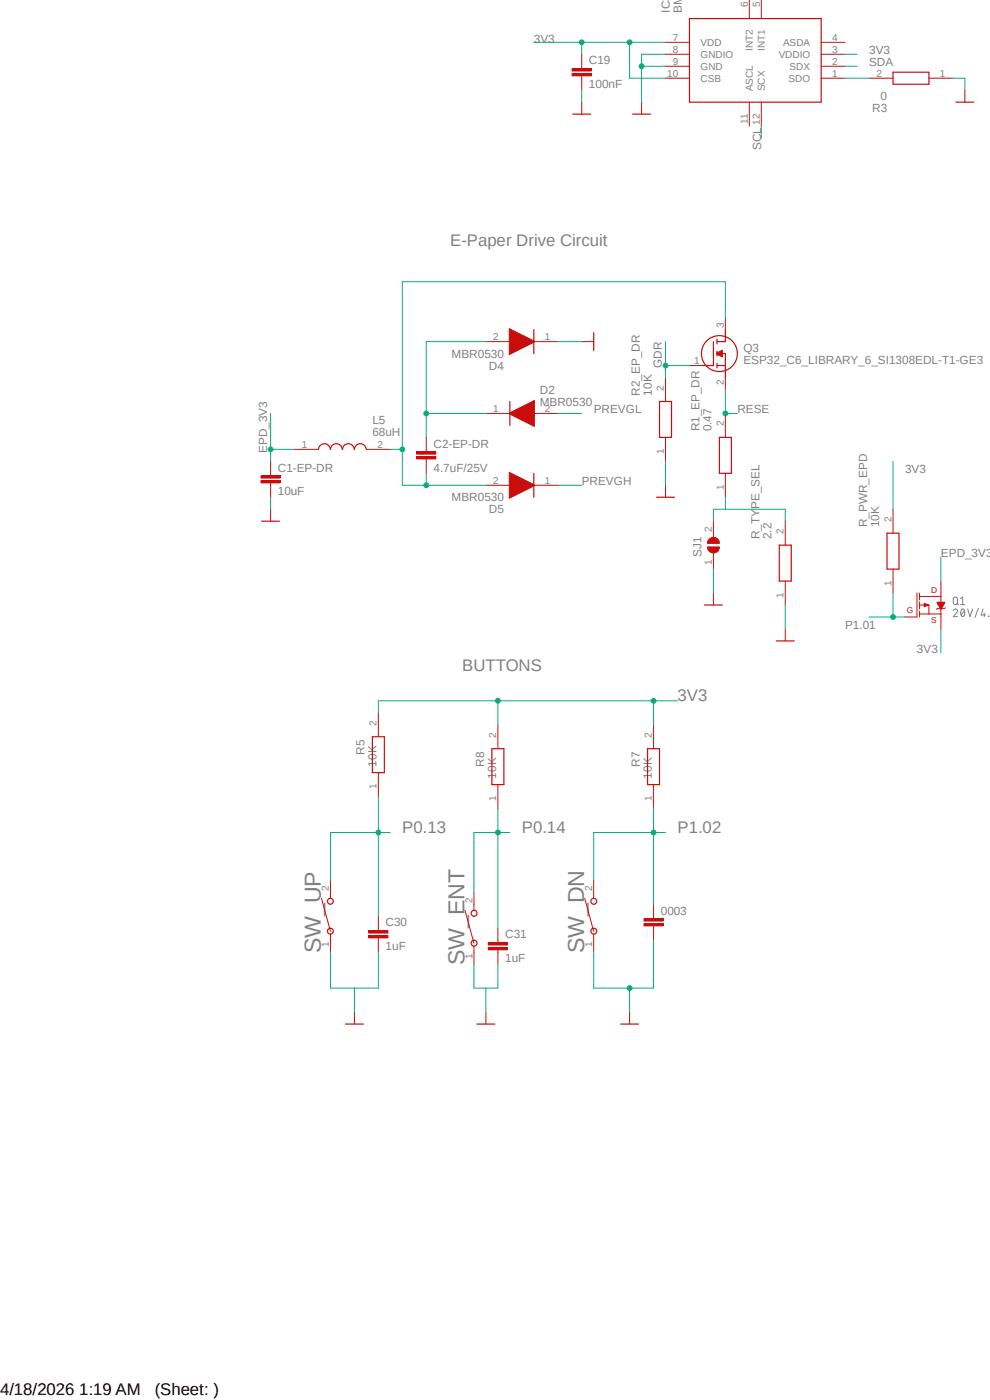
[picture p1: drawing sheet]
<svg xmlns="http://www.w3.org/2000/svg" width="210mm" height="297mm" viewBox="0 0 210 297" stroke-linecap="round" stroke-linejoin="round" font-family="sans-serif">
<path d="M209.9 88.9l-155.7 135.8" fill="none" stroke="#fff" stroke-width=".21"/>
<path d="M202.2 129.5a.44 .44 0 0 1 .7-.3 .44 .44 0 0 1 .1 .7l-.8 .9h.9M202.3 126.9a.46 .46 0 0 1 .5-.2 .46 .46 0 0 1 .3 .4v1a.46 .46 0 0 1-.5 .2 .46 .46 0 0 1-.4-.5zM202.9 127.9l.4 .4M203.8 127l.4-.3v1.6M203.8 128.3h.8M204 129.2h.2a.93 .93 0 0 1 0 1.6 1.06 1.06 0 0 1-.2-1.6zM204.6 129.5l-.7 1M205.3 129.2l.5 1.6 .5-1.6M207.6 129l-.8 2M208.5 129.2l-.3 1.3h.9M208.8 130.1v.7M209.7 130.7l.1 .1z" fill="none" stroke="#808080" stroke-width=".21"/>
<path d="M146.3 3.9h27.9v17.8h-27.9z" fill="none" stroke="#c90d0c" stroke-width=".25"/>
<g fill="none" stroke="#c90d0c" stroke-width=".21">
<path d="M159 -.1v4M161.5 -.1v4M123.4 14.1v.5M123.4 16.1v.5M141.2 16.6h5.1M141.2 14.1h5.1M141.2 11.5h5.1M141.2 9h5.1M174.2 16.6h5.1M174.2 14.1h5.1M174.2 11.5h5.1M174.2 9h5.1"/>
<path d="M159 21.7v5.1M161.5 21.7v5.1"/>
</g>
<path d="M121.4 15.6h4v.5h-4z" fill-rule="evenodd" fill="#c90d0c"/>
<path d="M121.4 15.6h4v.5h-4z" fill="none" stroke="#c90d0c" stroke-width=".21"/>
<path d="M121.4 14.6h4v.5h-4z" fill-rule="evenodd" fill="#c90d0c"/>
<path d="M121.4 14.6h4v.5h-4zM123.4 11.5v2.6M123.4 16.6v2.5M184.4 16.6h5M197.1 16.6h5M204.7 19.1v2.6M123.4 21.7v2.5M136.1 21.7v2.5" fill="none" stroke="#c90d0c" stroke-width=".21"/>
<g fill="none" stroke="#c90d0c" stroke-width=".25">
<path d="M189.4 15.3h7.7v2.6h-7.7zM121.5 24.2h3.8M134.2 24.2h3.8M202.8 21.7h3.8M151.3 72.5v5.1h-2.5M152.1 75h1.8v5.1M152.1 77.6h1.8M152.1 72v1M152.1 74.5v1M152.1 77v1.1M153.9 69.9v2.6h-1.8"/>
<circle cx="152.6" cy="75" r="3.8"/>
</g>
<path d="M152 74.9l1.2-.6v1.4l-1.2-.6z" fill-rule="evenodd" fill="#c90d0c"/>
<g fill="none" stroke="#c90d0c" stroke-width=".21">
<path d="M146.3 77.6h2.5M152 74.9l1.2-.6v1.4l-1.2-.6zM153.9 67.4v2.5M153.9 80.1v2.5M194.5 125.8v5.1h-2.5M195.1 125.8v1.5M195.1 127.7v1.5M195.1 129.7v1.2M195.1 130.3h4.5M195.1 128.4h2v1.9M195.1 126.5h4.5M199.6 123.3v4.5"/>
<path d="M199.6 129.2v4.2M200.5 128.9l-.1 .2h-1.6l-.1 .2"/>
</g>
<path d="M198.8 127.8h1.6l-.8 1.5z" fill-rule="evenodd" fill="#c90d0c"/>
<path d="M198.8 127.8h1.6l-.8 1.5z" fill="none" stroke="#c90d0c" stroke-width=".21"/>
<path d="M196 128l1 .4-1 .3z" fill-rule="evenodd" fill="#c90d0c"/>
<path d="M196 128l1 .4-1 .3z" fill="none" stroke="#c90d0c" stroke-width=".21"/>
<path d="M113.2 69.9v5.1" fill="none" stroke="#c90d0c" stroke-width=".25"/>
<path d="M108 69.7l5.4 2.7v.2l-5.4 2.6z" fill-rule="evenodd" fill="#c90d0c"/>
<path d="M103.1 72.5h5.1M108 69.7l5.4 2.7v.2l-5.4 2.6zM113.2 72.5h5.1" fill="none" stroke="#c90d0c" stroke-width=".21"/>
<path d="M108.2 85.2v5.1" fill="none" stroke="#c90d0c" stroke-width=".25"/>
<path d="M108 87.6l5.4-2.6v5.5l-5.4-2.7z" fill-rule="evenodd" fill="#c90d0c"/>
<path d="M103.1 87.7h5.1M108 87.6l5.4-2.6v5.5l-5.4-2.7zM113.2 87.7h5.1" fill="none" stroke="#c90d0c" stroke-width=".21"/>
<path d="M113.2 100.4v5.1" fill="none" stroke="#c90d0c" stroke-width=".25"/>
<path d="M108 100.2l5.4 2.7v.1l-5.4 2.7z" fill-rule="evenodd" fill="#c90d0c"/>
<path d="M57.4 100.4v.5M57.4 102.4v.6M103.1 103h5.1M108 100.2l5.4 2.7v.1l-5.4 2.7zM113.2 103h5.1" fill="none" stroke="#c90d0c" stroke-width=".21"/>
<path d="M55.4 101.9h4v.5h-4z" fill-rule="evenodd" fill="#c90d0c"/>
<path d="M55.4 101.9h4v.5h-4z" fill="none" stroke="#c90d0c" stroke-width=".21"/>
<path d="M55.4 100.9h4v.5h-4z" fill-rule="evenodd" fill="#c90d0c"/>
<path d="M57.4 97.9v2.5M90.4 95.3v.5M90.4 97.4v.5M55.4 100.9h4v.5h-4zM57.4 103v2.5" fill="none" stroke="#c90d0c" stroke-width=".21"/>
<path d="M88.4 96.9h4.1v.5h-4.1z" fill-rule="evenodd" fill="#c90d0c"/>
<path d="M88.4 96.9h4.1v.5h-4.1z" fill="none" stroke="#c90d0c" stroke-width=".21"/>
<path d="M88.4 95.8h4.1v.6h-4.1z" fill-rule="evenodd" fill="#c90d0c"/>
<path d="M123.4 72.5h2.5M62.5 95.3h5.1M77.7 95.3h5.1M88.4 95.8h4.1v.6h-4.1zM90.4 92.8v2.5M90.4 97.9v2.5M57.4 108v2.6M166.6 110.6v5.1M166.6 123.3v5.1" fill="none" stroke="#c90d0c" stroke-width=".21"/>
<path d="M125.9 70.6v3.8M67.6 95.3a1.27 1.27 0 0 1 1.2-1.2 1.27 1.27 0 0 1 1.3 1.2 1.27 1.27 0 0 1 1.3-1.2 1.27 1.27 0 0 1 1.2 1.2 1.27 1.27 0 0 1 1.3-1.2 1.27 1.27 0 0 1 1.3 1.2 1.27 1.27 0 0 1 1.3-1.2 1.27 1.27 0 0 1 1.2 1.2M55.5 110.6h3.8M165.3 115.7h2.6v7.6h-2.6z" fill="none" stroke="#c90d0c" stroke-width=".25"/>
<path d="M150.5 114.4a1.25 1.25 0 0 1 1.3-.3 1.25 1.25 0 0 1 .8 1.2h-2.5l.1-.6z" fill-rule="evenodd" fill="#c90d0c"/>
<path d="M150.5 114.4a1.25 1.25 0 0 1 1.3-.3 1.25 1.25 0 0 1 .8 1.2h-2.5l.1-.6z" fill="none" stroke="#c90d0c" stroke-width=".21"/>
<path d="M150.1 116h2.5a1.27 1.27 0 0 1-1.3 1.3 1.27 1.27 0 0 1-1.2-1.3z" fill-rule="evenodd" fill="#c90d0c"/>
<g fill="none" stroke="#c90d0c" stroke-width=".21">
<path d="M141.2 80.1v5.1M141.2 92.8v5.1M153.9 87.7v5.1M141.2 103v2.5M150.1 116h2.5a1.27 1.27 0 0 1-1.3 1.3 1.27 1.27 0 0 1-1.2-1.3zM151.3 110.6v3.4M151.3 117.3v3.4M153.9 100.4v5.1M189.4 108v5.1M151.3 125.8v2.6M166.6 133.4v2.6M189.4 120.7v5.1"/>
<path d="M68.2 190.6l1.9 7M70.1 186.8v3.8M70.1 198.2v3.8M80.3 196.9v.5M80.3 199v.5M98.6 193.1l1.9 7M100.5 189.3v3.8M124 190.6l1.9 7M125.9 186.8v3.8M125.9 198.2v3.8M100.5 200.7v3.9"/>
</g>
<g fill="none" stroke="#c90d0c" stroke-width=".25">
<path d="M139.9 85.2h2.6v7.6h-2.6zM152.6 92.8h2.6v7.6h-2.6zM139.3 105.5h3.8M188.2 113.1h2.5v7.6h-2.5zM149.4 128.4h3.8M164.7 136h3.8"/>
<circle cx="70.1" cy="191.2" r=".64"/>
<circle cx="70.1" cy="197.6" r=".63"/>
<circle cx="100.6" cy="193.8" r=".64"/>
<circle cx="126" cy="191.2" r=".64"/>
<circle cx="126" cy="197.6" r=".63"/>
<circle cx="100.6" cy="200.1" r=".63"/>
</g>
<path d="M78.2 198.5h4.1v.5h-4.1z" fill-rule="evenodd" fill="#c90d0c"/>
<path d="M78.2 198.5h4.1v.5h-4.1z" fill="none" stroke="#c90d0c" stroke-width=".21"/>
<path d="M78.2 197.4h4.1v.6h-4.1z" fill-rule="evenodd" fill="#c90d0c"/>
<path d="M78.2 197.4h4.1v.6h-4.1zM80.3 194.4v2.5M80.3 199.5v2.5M105.6 199.5v.5M105.6 201.5v.5" fill="none" stroke="#c90d0c" stroke-width=".21"/>
<path d="M103.6 201h4.1v.5h-4.1z" fill-rule="evenodd" fill="#c90d0c"/>
<path d="M103.6 201h4.1v.5h-4.1z" fill="none" stroke="#c90d0c" stroke-width=".21"/>
<path d="M103.6 200h4.1v.5h-4.1z" fill-rule="evenodd" fill="#c90d0c"/>
<path d="M103.6 200h4.1v.5h-4.1zM105.6 196.9v2.6M138.6 194.4v.5M138.6 196.4v.5M105.6 202v2.6" fill="none" stroke="#c90d0c" stroke-width=".21"/>
<path d="M136.6 195.9h4.1v.5h-4.1z" fill-rule="evenodd" fill="#c90d0c"/>
<path d="M136.6 195.9h4.1v.5h-4.1z" fill="none" stroke="#c90d0c" stroke-width=".21"/>
<path d="M136.6 194.9h4.1v.5h-4.1z" fill-rule="evenodd" fill="#c90d0c"/>
<path d="M80.3 151.2v5.1M105.6 153.8v5M138.6 153.8v5M80.3 163.9v5.1M105.6 166.5v5M138.6 166.5v5M136.6 194.9h4.1v.5h-4.1zM138.6 191.9v2.5M138.6 196.9v2.6M75.2 214.7v2.6M103.1 214.7v2.6M133.6 214.7v2.6" fill="none" stroke="#c90d0c" stroke-width=".21"/>
<path d="M79 156.3h2.5v7.6h-2.5zM104.4 158.8h2.5v7.7h-2.5zM137.4 158.8h2.5v7.7h-2.5zM73.3 217.3h3.8M101.2 217.3h3.8M131.7 217.3h3.8" fill="none" stroke="#c90d0c" stroke-width=".25"/>
<path d="M136.1 14.1h5.1M141.2 11.5h-5.1v10.2" fill="none" stroke="#0dab76" stroke-width=".21"/>
<circle cx="136.1" cy="14.1" r=".51" fill="#0dab76"/>
<g fill="none" stroke="#0dab76" stroke-width=".21">
<path d="M123.4 19.1v2.6M202.1 16.6h2.6v2.5M118.3 72.5h5.1M141.2 97.9v5.1M57.4 105.5v2.5M151.3 120.7v5.1M166.6 128.4v5M138.6 199.5v10.1h-12.7v-7.6M70.1 202v7.6h10.2v-7.6M75.2 209.6v5.1M100.5 204.6v5h5.1v-5M103.1 209.6v5.1"/>
<path d="M133.6 209.6v5.1"/>
<circle cx="136.1" cy="14.1" r=".51"/>
</g>
<circle cx="133.6" cy="209.6" r=".51" fill="#0dab76"/>
<g fill="none" stroke="#0dab76" stroke-width=".21">
<path d="M141.2 9h-7.6v7.6h7.6M179.3 14.1h2.5M161.5 26.8v2.5"/>
<circle cx="133.6" cy="209.6" r=".51"/>
</g>
<circle cx="133.6" cy="9" r=".51" fill="#0dab76"/>
<g fill="none" stroke="#0dab76" stroke-width=".21">
<path d="M133.6 9h-10.2v2.5"/>
<circle cx="133.6" cy="9" r=".51"/>
</g>
<circle cx="123.4" cy="9" r=".51" fill="#0dab76"/>
<g fill="none" stroke="#0dab76" stroke-width=".21">
<path d="M113.2 9h10.2M179.3 11.5h2.5M189.4 97.9v10.1M199.6 133.4v5.1M80.3 151.2v-2.5h25.3v5.1"/>
<circle cx="123.4" cy="9" r=".51"/>
</g>
<circle cx="105.6" cy="148.7" r=".51" fill="#0dab76"/>
<g fill="none" stroke="#0dab76" stroke-width=".21">
<path d="M105.6 148.7h38.1M138.6 148.7v5.1"/>
<circle cx="105.6" cy="148.7" r=".51"/>
</g>
<circle cx="138.6" cy="148.7" r=".51" fill="#0dab76"/>
<g fill="none" stroke="#0dab76" stroke-width=".21">
<path d="M100.5 189.3v-12.7h5.1v20.3"/>
<circle cx="138.6" cy="148.7" r=".51"/>
</g>
<circle cx="105.6" cy="176.6" r=".51" fill="#0dab76"/>
<g fill="none" stroke="#0dab76" stroke-width=".21">
<path d="M105.6 171.5v5.1h2.6M70.1 186.8v-10.2h10.2v17.8"/>
<circle cx="105.6" cy="176.6" r=".51"/>
</g>
<circle cx="80.3" cy="176.6" r=".51" fill="#0dab76"/>
<g fill="none" stroke="#0dab76" stroke-width=".21">
<path d="M184.4 130.9h7.6M189.4 125.8v5.1M80.3 169v7.6h2.5"/>
<circle cx="80.3" cy="176.6" r=".51"/>
</g>
<circle cx="189.4" cy="130.9" r=".51" fill="#0dab76"/>
<g fill="none" stroke="#0dab76" stroke-width=".21">
<path d="M125.9 186.8v-10.2h12.7v15.3"/>
<circle cx="189.4" cy="130.9" r=".51"/>
</g>
<circle cx="138.6" cy="176.6" r=".51" fill="#0dab76"/>
<g fill="none" stroke="#0dab76" stroke-width=".21">
<path d="M179.3 16.6h5.1M103.1 72.5h-12.7v20.3M90.4 87.7h12.7M138.6 171.5v5.1h2.6"/>
<circle cx="138.6" cy="176.6" r=".51"/>
</g>
<circle cx="90.4" cy="87.7" r=".51" fill="#0dab76"/>
<g fill="none" stroke="#0dab76" stroke-width=".21">
<path d="M57.4 87.7v10.2M57.4 95.3h5.1M118.3 87.7h5.1M118.3 103h5.1"/>
<circle cx="90.4" cy="87.7" r=".51"/>
</g>
<circle cx="57.4" cy="95.3" r=".51" fill="#0dab76"/>
<g fill="none" stroke="#0dab76" stroke-width=".21">
<path d="M85.3 59.8v43.2M82.8 95.3h2.5M199.6 118.2v5.1"/>
<circle cx="57.4" cy="95.3" r=".51"/>
</g>
<circle cx="85.3" cy="95.3" r=".51" fill="#0dab76"/>
<g fill="none" stroke="#0dab76" stroke-width=".21">
<path d="M85.3 103h17.8M90.4 100.4v2.6"/>
<circle cx="85.3" cy="95.3" r=".51"/>
</g>
<circle cx="90.4" cy="103" r=".51" fill="#0dab76"/>
<g fill="none" stroke="#0dab76" stroke-width=".21">
<path d="M85.3 59.8h68.6v7.6M141.2 77.6h5.1M141.2 72.5v7.6"/>
<circle cx="90.4" cy="103" r=".51"/>
</g>
<circle cx="141.2" cy="77.6" r=".51" fill="#0dab76"/>
<g fill="none" stroke="#0dab76" stroke-width=".21">
<path d="M153.9 82.6v5.1h2.5"/>
<circle cx="141.2" cy="77.6" r=".51"/>
</g>
<circle cx="153.9" cy="87.7" r=".51" fill="#0dab76"/>
<g fill="none" stroke="#0dab76" stroke-width=".21">
<path d="M151.3 110.6v-2.6h15.3v2.6M153.9 105.5v2.5"/>
<circle cx="153.9" cy="87.7" r=".51"/>
</g>
<g font-size="4.9" fill="#808080">
<text x="68" y="202.3" transform="rotate(-90 68 202.3)">SW_UP</text>
<text x="123.9" y="202.3" transform="rotate(-90 123.9 202.3)">SW_DN</text>
<text x="98.5" y="204.8" transform="rotate(-90 98.5 204.8)">SW_ENT</text>
</g>
<g font-size="3.6" fill="#808080">
<text x="95.5" y="52.2">E-Paper Drive Circuit</text>
<text x="98" y="142.3">BUTTONS</text>
<text x="143.7" y="148.7">3V3</text>
<text x="85.3" y="176.6">P0.13</text>
<text x="110.7" y="176.6">P0.14</text>
<text x="143.7" y="176.6">P1.02</text>
</g>
<g font-size="3.6">
<text x="0" y="296">4/18/2026 1:19 AM</text>
<text x="32.8" y="296">(Sheet: )</text>
</g>
<g font-size="2.5" fill="#808080">
<text x="142.1" y="2.7" transform="rotate(-90 142.1 2.7)">IC3</text>
<text x="144.6" y="2.7" transform="rotate(-90 144.6 2.7)">BM</text>
<text x="113.2" y="9">3V3</text>
<text x="184.4" y="11.6">3V3</text>
<text x="124.9" y="13.7">C19</text>
<text x="184.4" y="14.1">SDA</text>
<text x="124.9" y="18.8">100nF</text>
<text x="185" y="23.8">R3</text>
<text x="186.8" y="21.3">0</text>
<text x="161.5" y="31.8" transform="rotate(-90 161.5 31.8)">SCL</text>
<text x="95.8" y="75.9">MBR0530</text>
<text x="157.7" y="77.2">ESP32_C6_LIBRARY_6_SI1308EDL-T1-GE3</text>
<text x="157.7" y="74.6">Q3</text>
<text x="103.7" y="78.4">D4</text>
<text x="114.5" y="83.5">D2</text>
<text x="135.7" y="83.9" transform="rotate(-90 135.7 83.9)">R2_EP_DR</text>
<text x="138.3" y="83.9" transform="rotate(-90 138.3 83.9)">10K</text>
<text x="140.4" y="78" transform="rotate(-90 140.4 78)">GDR</text>
<text x="79" y="89.9">L5</text>
<text x="114.5" y="86.1">MBR0530</text>
<text x="125.9" y="87.7">PREVGL</text>
<text x="156.4" y="87.7">RESE</text>
<text x="79" y="92.4">68uH</text>
<text x="91.9" y="95">C2-EP-DR</text>
<text x="148.4" y="91.5" transform="rotate(-90 148.4 91.5)">R1_EP_DR</text>
<text x="151" y="91.5" transform="rotate(-90 151 91.5)">0.47</text>
<text x="56.6" y="96.1" transform="rotate(-90 56.6 96.1)">EPD_3V3</text>
<text x="58.9" y="100">C1-EP-DR</text>
<text x="91.9" y="100">4.7uF/25V</text>
<text x="192" y="100.4">3V3</text>
<text x="58.9" y="105.1">10uF</text>
<text x="95.8" y="106.4">MBR0530</text>
<text x="123.4" y="103">PREVGH</text>
<text x="103.7" y="108.9">D5</text>
<text x="184" y="111.8" transform="rotate(-90 184 111.8)">R_PWR_EPD</text>
<text x="186.5" y="111.8" transform="rotate(-90 186.5 111.8)">10K</text>
<text x="148.8" y="118.2" transform="rotate(-90 148.8 118.2)">SJ1</text>
<text x="161.1" y="114.4" transform="rotate(-90 161.1 114.4)">R_TYPE_SEL</text>
<text x="163.7" y="114.4" transform="rotate(-90 163.7 114.4)">2.2</text>
<text x="199.6" y="118.2">EPD_3V3</text>
<text x="179.3" y="133.4">P1.01</text>
<text x="194.5" y="138.5">3V3</text>
<text x="77.3" y="160.1" transform="rotate(-90 77.3 160.1)">R5</text>
<text x="79.9" y="162.6" transform="rotate(-90 79.9 162.6)">10K</text>
<text x="102.7" y="162.6" transform="rotate(-90 102.7 162.6)">R8</text>
<text x="105.2" y="165.2" transform="rotate(-90 105.2 165.2)">10K</text>
<text x="135.7" y="162.6" transform="rotate(-90 135.7 162.6)">R7</text>
<text x="138.3" y="165.2" transform="rotate(-90 138.3 165.2)">10K</text>
<text x="81.8" y="196.6">C30</text>
<text x="140.2" y="194">0003</text>
<text x="81.8" y="201.6">1uF</text>
<text x="107.1" y="199.1">C31</text>
<text x="107.1" y="204.2">1uF</text>
</g>
<g font-size="2.1" fill="#808080">
<text x="158.6" y="1.6" transform="rotate(-90 158.6 1.6)">6</text>
<text x="161.2" y="1.6" transform="rotate(-90 161.2 1.6)">5</text>
<text x="142.7" y="8.6">7</text>
<text x="142.7" y="11.2">8</text>
<text x="148.6" y="9.8">VDD</text>
<text x="159.7" y="10.8" transform="rotate(-90 159.7 10.8)">INT2</text>
<text x="162.3" y="10.8" transform="rotate(-90 162.3 10.8)">INT1</text>
<text x="166.1" y="9.8">ASDA</text>
<text x="176.5" y="11.2">3</text>
<text x="176.5" y="8.6">4</text>
<text x="141.6" y="16.3">10</text>
<text x="142.7" y="13.7">9</text>
<text x="148.6" y="12.3">GNDIO</text>
<text x="148.6" y="14.8">GND</text>
<text x="148.6" y="17.4">CSB</text>
<text x="165.2" y="12.3">VDDIO</text>
<text x="167.3" y="17.4">SDO</text>
<text x="167.5" y="14.8">SDX</text>
<text x="176.5" y="16.3">1</text>
<text x="176.5" y="13.7">2</text>
<text x="185.9" y="16.3">2</text>
<text x="199.4" y="16.3">1</text>
<text x="159.7" y="19.3" transform="rotate(-90 159.7 19.3)">ASCL</text>
<text x="162.3" y="19.3" transform="rotate(-90 162.3 19.3)">SCX</text>
<text x="158.6" y="26.2" transform="rotate(-90 158.6 26.2)">11</text>
<text x="161.2" y="26.4" transform="rotate(-90 161.2 26.4)">12</text>
<text x="153.5" y="69.6" transform="rotate(-90 153.5 69.6)">3</text>
<text x="104.6" y="72.1">2</text>
<text x="115.6" y="72.1">1</text>
<text x="147.3" y="77.2">1</text>
<text x="140.8" y="82.8" transform="rotate(-90 140.8 82.8)">2</text>
<text x="153.5" y="81.7" transform="rotate(-90 153.5 81.7)">2</text>
<text x="104.6" y="87.4">1</text>
<text x="115.6" y="87.4">2</text>
<text x="64" y="95">1</text>
<text x="80.1" y="95">2</text>
<text x="153.5" y="90.5" transform="rotate(-90 153.5 90.5)">2</text>
<text x="140.8" y="96.3" transform="rotate(-90 140.8 96.3)">1</text>
<text x="104.6" y="102.6">2</text>
<text x="115.6" y="102.6">1</text>
<text x="153.5" y="103.9" transform="rotate(-90 153.5 103.9)">1</text>
<text x="151" y="112.8" transform="rotate(-90 151 112.8)">2</text>
<text x="166.2" y="113.3" transform="rotate(-90 166.2 113.3)">2</text>
<text x="189.1" y="110.8" transform="rotate(-90 189.1 110.8)">2</text>
<text x="151" y="119.8" transform="rotate(-90 151 119.8)">1</text>
<text x="189.1" y="124.2" transform="rotate(-90 189.1 124.2)">1</text>
<text x="166.2" y="126.8" transform="rotate(-90 166.2 126.8)">1</text>
<text x="79.9" y="154" transform="rotate(-90 79.9 154)">2</text>
<text x="105.3" y="156.5" transform="rotate(-90 105.3 156.5)">2</text>
<text x="138.3" y="156.5" transform="rotate(-90 138.3 156.5)">2</text>
<text x="79.9" y="167.4" transform="rotate(-90 79.9 167.4)">1</text>
<text x="105.3" y="170" transform="rotate(-90 105.3 170)">1</text>
<text x="138.3" y="170" transform="rotate(-90 138.3 170)">1</text>
<text x="69.7" y="188.9" transform="rotate(-90 69.7 188.9)">2</text>
<text x="100.2" y="191.5" transform="rotate(-90 100.2 191.5)">2</text>
<text x="125.6" y="188.9" transform="rotate(-90 125.6 188.9)">2</text>
<text x="69.7" y="201" transform="rotate(-90 69.7 201)">1</text>
<text x="100.2" y="203.5" transform="rotate(-90 100.2 203.5)">1</text>
<text x="125.6" y="201" transform="rotate(-90 125.6 201)">1</text>
</g>
<g font-size="1.8" fill="#c90d0c">
<text x="197.6" y="125.8">D</text>
<text x="192.4" y="130.1">G</text>
<text x="197.6" y="132.2">S</text>
</g>
</svg>
